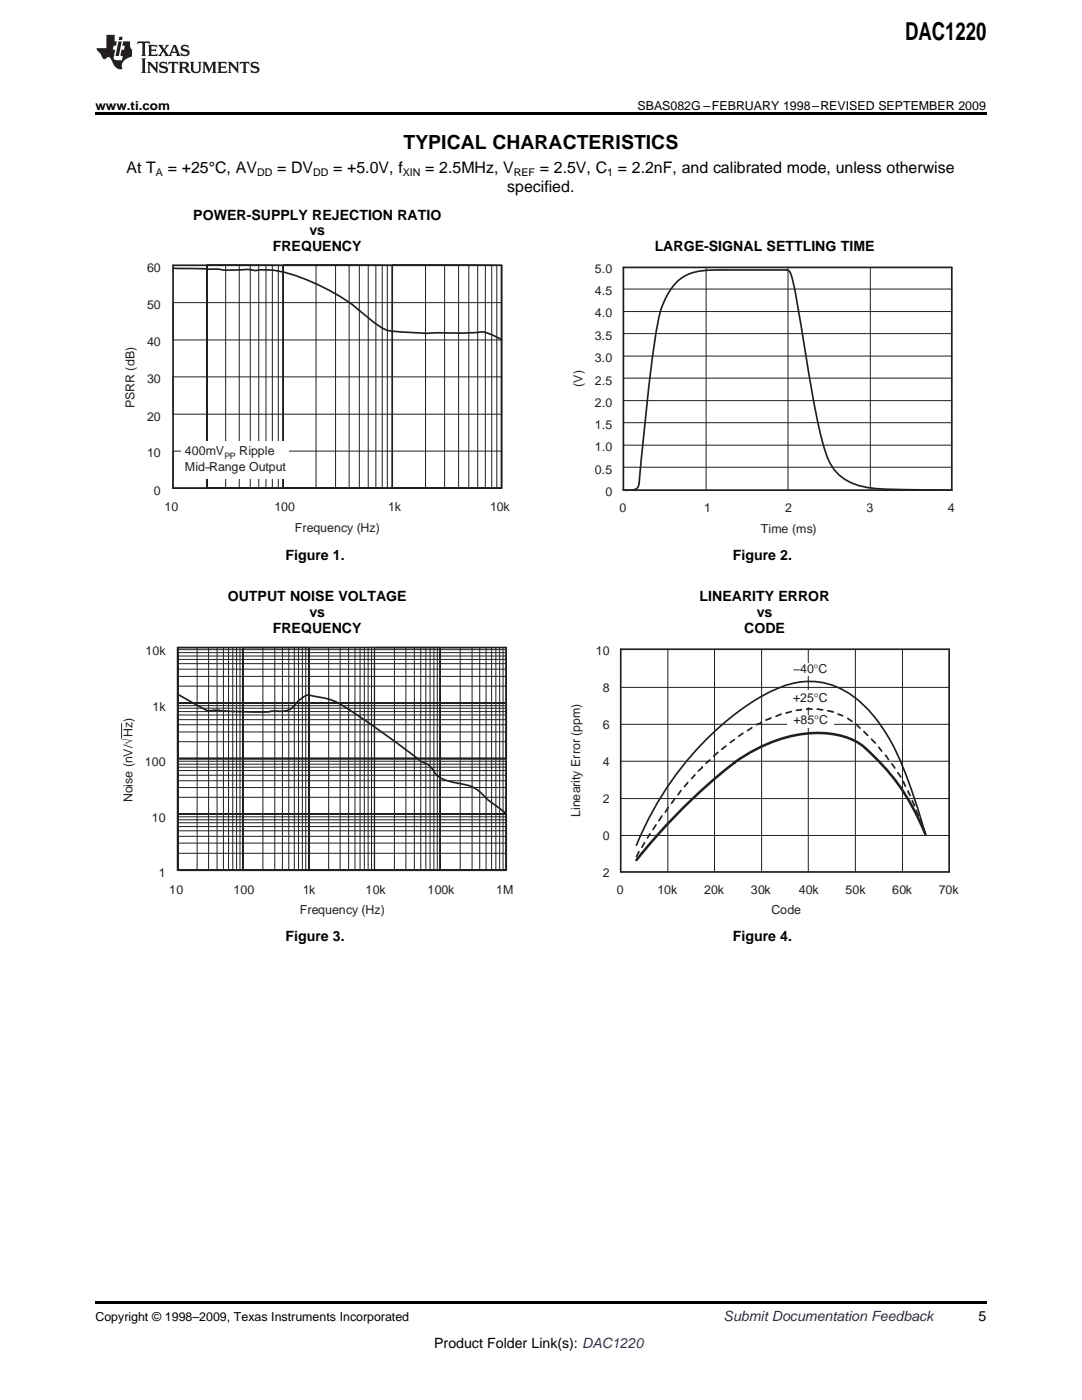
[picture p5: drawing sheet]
<svg xmlns="http://www.w3.org/2000/svg" width="216mm" height="279mm" viewBox="0 0 216 279" stroke-linecap="round" stroke-linejoin="round" font-family="sans-serif">
<g fill="#231f20">
<path d="M27.5 8.3l-.1 .5 .4-.2h.6v.1v2.1l-.2 .4h1l-.3-.4v-2.1l.1-.1h.5l.5 .2-.2-.5zM29.5 9l.2 .3v1.5l-.2 .4h1.8l.2-.6a1.04 1.04 0 0 1-1.3 .2v-.7h.6l.3 .2v-.6l-.3 .2h-.6v-.6l.8-.1 .4 .3-.2-.5zM31.5 9l.9 1.1-.9 1.1h.8l-.2-.2 .5-.7 .4 .7-.2 .2h1.5l-.1-.2 .1-.4h.9l.1 .4-.2 .2h1l-.3-.3-.7-1.9h-.5l-.9 2-.8-1 .9-1h-.8l.1 .3-.3 .5-.4-.6 .2-.2zM34.7 9.3l.4 1h-.7zM36.3 9.1a.63 .63 0 0 0-.2 .7 .63 .63 0 0 0 .6 .4l.6 .2 .1 .2a.75 .75 0 0 1-.7 .4 .75 .75 0 0 1-.6-.5l.1 .7 .1-.1a1.11 1.11 0 0 0 1.5-.6 1.13 1.13 0 0 0-1.2-.8l-.1-.4a1.04 1.04 0 0 1 1.2 .2l-.2-.5-.1 .1-.5-.2zM28.2 11.7l.2 .3v2.2l-.2 .4h1l-.3-.4v-2.2l.3-.3zM29.3 12.3l.3 .4v1.5l-.3 .4h.8l-.2-.4v-1.3l1.5 1.7v-1.9l.2-.4h-.7l.2 .4v.9l-1.1-1.3zM32 12.5a.62 .62 0 0 0-.2 .7 .62 .62 0 0 0 .6 .4l.6 .1 .1 .3a.76 .76 0 0 1-.7 .3 .76 .76 0 0 1-.6-.4l.1 .7 .1-.1a1.11 1.11 0 0 0 1.5-.6 1.13 1.13 0 0 0-1.2-.8l-.1-.4a1.04 1.04 0 0 1 1.2 .2l-.2-.6-.1 .1-.5-.1zM33.7 12.3l-.2 .7a.61 .61 0 0 1 .8-.4v1.6l-.2 .4h.9l-.2-.4v-1.6a.63 .63 0 0 1 .8 .4l-.2-.7zM35.6 12.3l.3 .4v1.5l-.3 .4h1l-.2-.2v-.8l.5 .2a.76 .76 0 0 0 1.2 .7l-1-1a.58 .58 0 0 0 .6-.5 .58 .58 0 0 0-.5-.6zM36.4 12.7l.1-.1a.45 .45 0 0 1 .5 .1 .45 .45 0 0 1 .1 .5l-.7 .2zM37.9 12.3l.2 .2a2.17 2.17 0 0 0 .3 1.9 .99 .99 0 0 0 1.6-.6v-1.1l.2-.4h-.7l.2 .2a1.92 1.92 0 0 1-.2 1.8 .6 .6 0 0 1-.9-.5v-1.1l.2-.4zM40.4 12.3l.2 .4v1.5l-.2 .4h.7l-.2-.4v-1.4l.8 1.8 .8-1.8v1.4l-.2 .4h.9l-.2-.4v-1.5l.2-.4h-.8l-.6 1.5-.6-1.5zM43.4 12.3l.2 .4v1.5l-.2 .4h1.8l.2-.6a1.04 1.04 0 0 1-1.3 .2v-.7h.5l.4 .2v-.6l-.4 .2h-.5v-.7h.8l.3 .3-.1-.6zM45.5 12.3l.2 .4v1.5l-.2 .4h.7l-.2-.4v-1.3l1.5 1.7v-1.9l.2-.4h-.7l.2 .4v.9l-1.1-1.3zM47.9 12.3l-.1 .7a.61 .61 0 0 1 .8-.4v1.6l-.3 .4h1l-.3-.4 .1-1.6a.63 .63 0 0 1 .7 .4l-.1-.7zM50.2 12.5a.62 .62 0 0 0-.2 .7 .62 .62 0 0 0 .6 .4l.6 .1 .2 .3a.76 .76 0 0 1-.8 .3 .76 .76 0 0 1-.6-.4l.1 .7 .2-.1a1.11 1.11 0 0 0 1.5-.6 1.13 1.13 0 0 0-1.3-.8l-.1-.4a1.04 1.04 0 0 1 1.2 .2l-.1-.6-.2 .1-.5-.1z"/>
<path d="M21.2 7v2.6h-1.9l.1 .4 .7 .9a.91 .91 0 0 0 1 .9 .56 .56 0 0 1 .5-.4 .56 .56 0 0 1 .5 .3l.4 .8a1.53 1.53 0 0 0 1.9 1.2 1.54 1.54 0 0 1 1-2.1l.9-.3v-1.4a1.52 1.52 0 0 1-.3-1.6h-1.4l-.2 .8h.5l-.2 .8h-.4l-.2 1v.2l.4 .1-.2 .8a1.93 1.93 0 0 1-1.6-.2l.3-1.9h-.5l.2-.8h.4l.2-.8h-.4v-1.3zM23.6 8.3l-.6 2.9h.7l.6-2.9zM23.8 7.3l-.1 .7h.6l.2-.7z"/>
</g>
<path d="M34.5 53.5l8.2 .2a36.9 36.9 0 0 0 6.9 .1 4.9 4.9 0 0 0 2.6 0l.4 .1a17.2 17.2 0 0 1 7.6 1.5 39.3 39.3 0 0 1 13.5 8.2l.9 .7a6.6 6.6 0 0 0 4.7 1.9l5.6 .3 10.2-.1a5 5 0 0 1 3.6 .7l1.4 .7M34.5 52.9h65.6v44.5h-65.6z" fill="none" stroke="#231f20" stroke-width=".34"/>
<g fill="none" stroke="#231f20" stroke-width=".2">
<path d="M41.3 52.9h15.2v44.5h-15.2zM45 52.9v44.5M47.7 52.9v44.5M49.9 52.9v44.5M51.6 52.9v44.5M53.1 52.9v44.5M54.3 52.9v44.5M55.5 52.9v44.5M56.5 52.9h20.8v44.5h-20.8zM63.1 52.9v44.5M67 52.9v44.5M69.7 52.9v44.5"/>
<path d="M71.7 52.9v44.5M73.5 52.9v44.5M75 52.9v44.5M76.3 52.9v44.5M78.3 52.9h21.8v44.5h-21.8zM84.9 52.9v44.5M88.7 52.9v44.5M91.5 52.9v44.5M93.5 52.9v44.5M95.3 52.9v44.5M96.8 52.9v44.5M98.1 52.9v44.5"/>
<path d="M99.1 52.9v44.5M34.5 60.4h65.6v7.4h-65.6zM34.5 75.2h65.6v7.5h-65.6zM34.5 90h65.6v7.5h-65.6z"/>
</g>
<path d="M56.5 52.9h21.8v44.5h-21.8z" fill="none" stroke="#231f20" stroke-width=".25"/>
<path d="M36.2 88h21.5v7.4h-21.5z" fill="#fff"/>
<g fill="none" stroke="#231f20" stroke-width=".2">
<path d="M124.4 57.7h65.5M140.9 53.4v44.4M157.2 53.4v44.4M173.7 53.4v44.4M124.4 62.2h65.5M124.4 66.6h65.5M124.4 71.1h65.5M124.4 75.5h65.5M124.4 80h65.5M124.4 84.4h65.5M124.4 88.8h65.5M124.4 93.2h65.5"/>
<path d="M123.9 137.2h65.5M133.3 129.6v44.4M142.6 129.6v44.4M152 129.6v44.4M161.3 129.6v44.4M170.7 129.6v44.4M180.1 129.6v44.4M123.9 144.6h65.5M123.9 151.9h65.5M123.9 159.4h65.5M123.9 166.7h65.5"/>
</g>
<g fill="none" stroke="#231f20" stroke-width=".34">
<path d="M124.4 97.8a4 4 0 0 0 2.8-.5l.2-.3a687.9 687.9 0 0 1 3.6-31.4 15.7 15.7 0 0 1 4.7-9.9 10.7 10.7 0 0 1 7.2-1.8l14.4 .1a5.3 5.3 0 0 1 1.1 3l1.8 10.3a241.6 241.6 0 0 0 4.1 21.5 10.5 10.5 0 0 0 4.4 6.9 17.3 17.3 0 0 0 8.6 1.9l12.6 .2M124.4 97.8v-44.4h65.5v44.4M124.4 97.8h65.5M123.9 129.6h65.5v44.4h-65.5zM134.6 159.5l-.6 .8M135.9 157.8l-.6 .8M137.2 156.2l-.6 .8M138.7 154.6l-.7 .8M140.1 153v.2l-.7 .7M141.6 151.7l-.7 .6M143.2 150.1l-.8 .8M144.9 148.9l-.9 .6"/>
<path d="M146.6 147.6l-.9 .6M148.2 146.3l-.8 .6M150 145.2l-.8 .6M151.9 144.1l-.1 .2-.8 .3M153.8 143.3l-1 .4M155.9 142.5l-1.1 .4M157.9 142l-1 .3M159.9 141.6l-1 .2M160.9 141.5h1.1M163.1 141.5l1.1 .2M165.2 141.8l1.1 .3M167.2 142.5l.9 .4"/>
<path d="M169.2 143.4l.8 .6M170.9 144.6l.7 .7M172.4 146l.7 .8M173.9 147.5l.8 .8M175.3 149.1l.6 .8M176.7 150.7l.6 .9M178 152.4l.6 .9M179.1 154.2l.6 .9M180.2 156l.5 .9M181.2 157.8l.4 1M182 159.8l.4 1M127.5 170l-.5 1"/>
<path d="M128.6 168.2l-.5 .9M129.7 166.4l-.5 .8M130.9 164.6l-.6 1M132.1 162.8l-.6 1M133.3 161.1l-.5 1M182.8 161.7l.4 1.1M183.6 163.7l.4 1M184.3 165.7l.4 .8-.7-2.3a94.8 94.8 0 0 0-6.2-16.2 24.7 24.7 0 0 0-9.7-10.4 15.3 15.3 0 0 0-14.3 .4 58 58 0 0 0-24.2 25.1l-2.6 5.6"/>
</g>
<g fill="#fff">
<path d="M157.4 137.7h8.2v3.2h-8.2z"/>
<path d="M157 132.4h9.3v2.4h-9.3z"/>
<path d="M157 138.2h9.3v2.5h-9.3z"/>
<path d="M157.1 142.7h9.3v2.4h-9.3z"/>
</g>
<path d="M184.7 166.5a43.2 43.2 0 0 0-13.1-18 17.9 17.9 0 0 0-13.4-1.7 32.1 32.1 0 0 0-11.6 5.4v-.1a115.6 115.6 0 0 0-19.6 19.5" fill="none" stroke="#231f20" stroke-width=".51"/>
<g fill="none" stroke="#231f20" stroke-width=".2">
<path d="M35.4 129.2h12.5v44.5h-12.5zM35.5 129.7h65.6v10.6h-65.6zM35.5 130.2h65.6M35.5 130.9h65.6M35.5 131.6h65.6M35.5 132.4h65.6M35.5 133.5h65.6M35.5 135h65.6M35.5 136.9h65.6M39.3 129.2v44.5M41.6 129.2v44.5M43.3 129.2v44.5"/>
<path d="M44.6 129.2v44.5M45.6 129.2v44.5M46.4 129.2v44.5M47.2 129.2v44.5M48.5 129.2h12.5v44.5h-12.5zM52.5 129.2v44.5M54.8 129.2v44.5M56.4 129.2v44.5M57.6 129.2v44.5M58.7 129.2v44.5M59.6 129.2v44.5M60.3 129.2v44.5"/>
<path d="M61.6 129.2h12.5v44.5h-12.5zM61.7 129.2v44.5M65.6 129.2v44.5M67.9 129.2v44.5M69.6 129.2v44.5M70.8 129.2v44.5M71.8 129.2v44.5M72.7 129.2v44.5M73.5 129.2v44.5M74.7 129.2h12.6v44.5h-12.6zM78.7 129.2v44.5M81 129.2v44.5"/>
<path d="M82.7 129.2v44.5M84 129.2v44.5M85 129.2v44.5M85.8 129.2v44.5M86.6 129.2v44.5M87.8 129.2h12.6v44.5h-12.6zM91.8 129.2v44.5M94.2 129.2v44.5M95.7 129.2v44.5M97 129.2v44.5M98.1 129.2v44.5M98.9 129.2v44.5"/>
<path d="M99.7 129.2v44.5M24.3 144.4v2.9M35.5 140.8h65.6v10.6h-65.6zM35.5 151.9h65.6v10.6h-65.6zM35.5 140.2h65.6M35.5 141.3h65.6M35.5 142h65.6M35.5 142.7h65.6M35.5 143.6h65.6M35.5 151.3h65.6M35.5 144.6h65.6M35.5 146.1h65.6"/>
<path d="M35.5 148h65.6M35.5 152.5h65.6M35.5 153.1h65.6M35.5 153.8h65.6M35.5 154.7h65.6M35.5 155.8h65.6M35.5 157.2h65.6M35.5 159.1h65.6M35.5 163h65.6v10.6h-65.6zM35.5 162.4h65.6M35.5 163.6h65.6M35.5 164.2h65.6"/>
<path d="M35.5 165h65.6M35.5 165.8h65.6M35.5 166.9h65.6M35.5 168.3h65.6M35.5 170.3h65.6"/>
</g>
<path d="M48.5 129.2h13.1v44.5h-13.1zM74.7 129.2h13.1v44.5h-13.1zM35.5 140.3h65.6v11.1h-65.6zM35.5 162.5h65.6v11.1h-65.6z" fill="none" stroke="#231f20" stroke-width=".25"/>
<path d="M35.4 138.5l4 2.3a5.2 5.2 0 0 0 2.4 1.1l1.3-.1a82.8 82.8 0 0 0 14.1 0 4.1 4.1 0 0 0 2.2-1.7l.4-.4a2.3 2.3 0 0 1 2.9-.8 14.4 14.4 0 0 1 7.6 3.1l7.1 5 6.8 5a4 4 0 0 1 2.4 2 5.6 5.6 0 0 0 4.1 2.2l.9 .2a7.9 7.9 0 0 1 5.7 3.2l3.7 2.8M35.4 129.2h65.6v44.5h-65.6z" fill="none" stroke="#231f20" stroke-width=".34"/>
<path d="M19 259.7h177.8v.5h-177.8z" fill="#000"/>
<g fill="#fff">
<path d="M152.4 190h.4v.7h-.4z"/>
<path d="M63.1 190h.4v.7h-.4z"/>
<path d="M152.4 113.8h.4v.7h-.4z"/>
<path d="M63.1 113.8h.4v.7h-.4z"/>
</g>
<path d="M19 22.5h177.8v.5h-177.8z" fill="#000"/>
<text font-size="4.9" x="180.6" y="7.9">DAC1220</text>
<text font-size="3.9" x="80.5" y="29.7">TYPICAL CHARACTERISTICS</text>
<g font-size="3.2">
<text x="25.2" y="34.4">At T</text>
<text x="33.5" y="34.4">= +25°C, AV</text>
<text x="55.3" y="34.4">= DV</text>
<text x="66.5" y="34.4">= +5.0V, f</text>
<text x="84.8" y="34.4">= 2.5MHz, V</text>
<text x="107.7" y="34.4">= 2.5V, C = 2.2nF, and calibrated mode, unless otherwise</text>
<text x="101.2" y="38.3">specified.</text>
</g>
<g font-size="2.8">
<text x="38.6" y="43.8">POWER-SUPPLY REJECTION RATIO</text>
<text x="61.7" y="47">vs</text>
<text x="54.4" y="50.2">FREQUENCY</text>
<text x="130.6" y="50.2">LARGE-SIGNAL SETTLING TIME</text>
<text x="57" y="111.7">Figure 1.</text>
<text x="146.2" y="111.7">Figure 2.</text>
<text x="45.4" y="120">OUTPUT NOISE VOLTAGE</text>
<text x="61.7" y="123.2">vs</text>
<text x="139.6" y="120">LINEARITY ERROR</text>
<text x="151" y="123.2">vs</text>
<text x="54.4" y="126.4">FREQUENCY</text>
<text x="148.5" y="126.4">CODE</text>
<text x="57" y="187.9">Figure 3.</text>
<text x="146.2" y="187.9">Figure 4.</text>
<text x="195.3" y="263.6">5</text>
<text x="86.6" y="269">Product Folder Link(s): DAC1220</text>
</g>
<text font-size="2.8" fill="#0000c8" x="144.4" y="263.6">Submit Documentation Feedback</text>
<g font-size="2.5">
<text x="19" y="21.9">www.ti.com...................................................................................................................................... SBAS082G –FEBRUARY 1998–REVISED SEPTEMBER 2009</text>
<text x="19" y="263.6">Copyright © 1998–2009, Texas Instruments Incorporated</text>
</g>
<g font-size="2.5" fill="#231f20">
<text x="29.4" y="54.3">60</text>
<text x="118.7" y="54.5">5.0</text>
<text x="118.7" y="59">4.5</text>
<text x="29.4" y="61.8">50</text>
<text x="118.7" y="63.4">4.0</text>
<text x="29.4" y="69.1">40</text>
<text x="118.7" y="67.8">3.5</text>
<text x="29.4" y="76.5">30</text>
<text x="116.3" y="77.2" transform="rotate(-90 116.3 77.2)">(V)</text>
<text x="118.7" y="72.2">3.0</text>
<text x="118.7" y="76.7">2.5</text>
<text x="26.8" y="81.5" transform="rotate(-90 26.8 81.5)">PSRR (dB)</text>
<text x="29.4" y="83.9">20</text>
<text x="118.7" y="81.1">2.0</text>
<text x="118.7" y="85.6">1.5</text>
<text x="29.4" y="91.3">10</text>
<text x="36.9" y="90.8">400mV</text>
<text x="36.9" y="94">Mid−Range Output</text>
<text x="47.7" y="90.8">Ripple</text>
<text x="118.7" y="90">1.0</text>
<text x="118.7" y="94.5">0.5</text>
<text x="30.7" y="98.7">0</text>
<text x="32.8" y="101.9">10</text>
<text x="54.8" y="101.9">100</text>
<text x="77.5" y="101.9">1k</text>
<text x="97.8" y="101.9">10k</text>
<text x="120.8" y="98.9">0</text>
<text x="58.8" y="106.1">Frequency (Hz)</text>
<text x="123.6" y="102.1">0</text>
<text x="140.5" y="102.1">1</text>
<text x="151.8" y="106.3">Time (ms)</text>
<text x="156.6" y="102.1">2</text>
<text x="172.9" y="102.1">3</text>
<text x="189.2" y="102.1">4</text>
<text x="29" y="130.7">10k</text>
<text x="118.9" y="130.7">10</text>
<text x="158.2" y="134.2">−40°C</text>
<text x="30.4" y="141.8">1k</text>
<text x="120.3" y="138.1">8</text>
<text x="158.2" y="140.1">+25°C</text>
<text x="120.3" y="145.5">6</text>
<text x="158.3" y="144.6">+85°C</text>
<text x="28.9" y="152.9">100</text>
<text x="120.3" y="152.9">4</text>
<text x="26.5" y="160.1" transform="rotate(-90 26.5 160.1)">Noise (nV/√Hz)</text>
<text x="120.3" y="160.3">2</text>
<text x="30.3" y="164">10</text>
<text x="115.7" y="163.1" transform="rotate(-90 115.7 163.1)">Linearity Error (ppm)</text>
<text x="120.3" y="167.7">0</text>
<text x="31.7" y="175.1">1</text>
<text x="33.7" y="178.3">10</text>
<text x="46.6" y="178.3">100</text>
<text x="60.4" y="178.3">1k</text>
<text x="72.9" y="178.3">10k</text>
<text x="85.3" y="178.3">100k</text>
<text x="99" y="178.3">1M</text>
<text x="120.3" y="175.1">2</text>
<text x="123.1" y="178.3">0</text>
<text x="131.2" y="178.3">10k</text>
<text x="140.5" y="178.3">20k</text>
<text x="149.9" y="178.3">30k</text>
<text x="159.4" y="178.3">40k</text>
<text x="168.7" y="178.3">50k</text>
<text x="178" y="178.3">60k</text>
<text x="187.4" y="178.3">70k</text>
<text x="59.8" y="182.5">Frequency (Hz)</text>
<text x="153.9" y="182.5">Code</text>
</g>
<g font-size="2.1">
<text x="31.1" y="35.1">A</text>
<text x="51.3" y="35.1">DD</text>
<text x="62.5" y="35.1">DD</text>
<text x="80.4" y="35.1">XIN</text>
<text x="102.5" y="35.1">REF</text>
<text x="121.1" y="35.1">1</text>
</g>
<text font-size="1.8" fill="#231f20" x="44.8" y="91.6">PP</text>
</svg>
